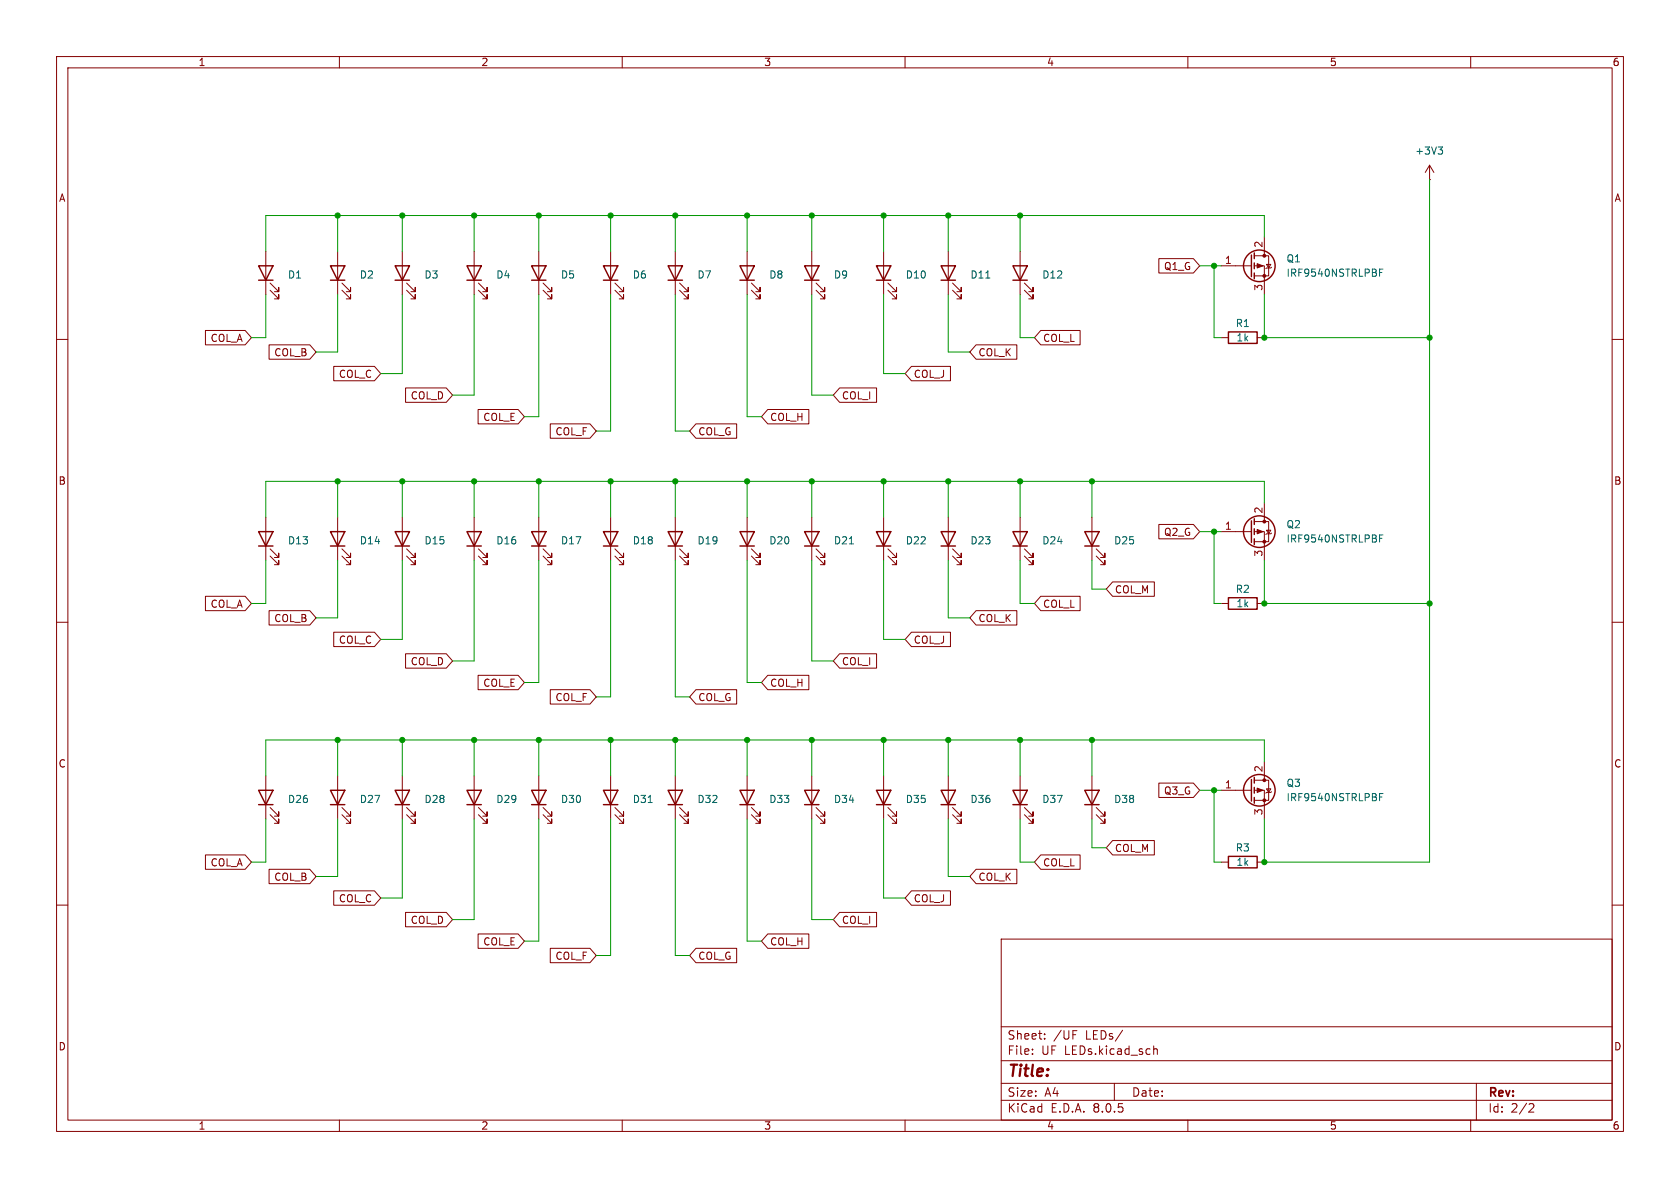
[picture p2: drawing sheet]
<svg xmlns="http://www.w3.org/2000/svg" width="297mm" height="210mm" viewBox="0 0 297 210" stroke-linecap="round" stroke-linejoin="round" font-family="sans-serif">
<g fill="none" stroke="#840000" stroke-width=".18">
<path d="M10 10h277v190h-277zM12 12h273v186h-273zM60 10v2M110 10v2M160 10v2M210 10v2M260 10v2M252.7 31.8h.1M252.7 29.2l-.7 1.3M252.7 29.2v2.6M252.7 29.2l.8 1.3M10 60h2"/>
<path d="M36.3 58.4h7l1.1 1.3-1.1 1.3h-7zM47 44.5v7.6M47.8 51.3l1.5 1.5v-.7v.7h-.8M47.8 50l1.5 1.6v-.8v.8h-.8M59.7 44.5v7.6M60.5 51.3l1.5 1.5v-.7v.7h-.8M60.5 50l1.5 1.6v-.8v.8h-.8M71.1 44.5v7.6M71.9 51.3l1.5 1.5v-.7v.7h-.8M71.9 50l1.5 1.6v-.8v.8h-.8M83.8 44.5v7.6M84.6 51.3l1.5 1.5v-.7v.7h-.8"/>
<path d="M84.6 50l1.5 1.6v-.8v.8h-.8M95.2 44.5v7.6M96 51.3l1.5 1.5v-.7v.7h-.7M96 50l1.5 1.6v-.8v.8h-.7M107.9 44.5v7.6M108.7 51.3l1.5 1.5v-.7v.7h-.7M108.7 50l1.5 1.6v-.8v.8h-.7M119.4 44.5v7.6M120.1 51.3l1.6 1.5v-.7v.7h-.8M120.1 50l1.6 1.6v-.8v.8h-.8M132.1 44.5v7.6M132.8 51.3l1.6 1.5v-.7v.7h-.8"/>
<path d="M132.8 50l1.6 1.6v-.8v.8h-.8M143.5 44.5v7.6M144.3 51.3l1.5 1.5v-.7v.7h-.8M144.3 50l1.5 1.6v-.8v.8h-.8M156.2 44.5v7.6M157 51.3l1.5 1.5v-.7v.7h-.8M157 50l1.5 1.6v-.8v.8h-.8M167.6 44.5v7.6M168.4 51.3l1.5 1.5v-.7v.7h-.7M168.4 50l1.5 1.6v-.8v.8h-.7M180.3 44.5v7.6M181.1 51.3l1.5 1.5v-.7v.7h-.7"/>
<path d="M181.1 50l1.5 1.6v-.8v.8h-.7M184 58.4h6.9v2.6h-6.9l-1.1-1.3zM204.9 45.7h6.1l1.1 1.3-1.1 1.3h-6.1zM215.9 59.7h1.3M215.9 47h5.3M221.7 47h1.8v5.1M221.7 45.2h2.6v3.6h-2.6M222.2 59.7h1.3M223.5 41.9v3.3M223.9 46.7h.8l-.4 .7zM224.8 47.2l-.1 .2h-.8l-.1 .1M285 60h2"/>
<path d="M47.6 61h7.2l1.1 1.2-1.1 1.3h-7.2zM59 64.8h7.2l1.1 1.2-1.1 1.3h-7.2zM71.7 68.6h7.2l1.1 1.3-1.1 1.2h-7.2zM84.5 72.4h7.1l1.1 1.3-1.1 1.2h-7.1zM97.3 74.9h7l1.1 1.3-1.1 1.3h-7zM123 74.9h7.2v2.6h-7.2l-1.1-1.3zM135.7 72.4h7.3v2.5h-7.3l-1.1-1.2zM148.4 68.6h6.6v2.5h-6.6l-1.1-1.2zM161.1 64.8h6.9v2.5h-6.9l-1.1-1.3zM172.6 61h7.2v2.5h-7.2l-1.2-1.3zM47 91.4v7.7M47.8 98.3l1.5 1.5v-.7v.7h-.8"/>
<path d="M47.8 97l1.5 1.6v-.8v.8h-.8M59.7 91.4v7.7M60.5 98.3l1.5 1.5v-.7v.7h-.8M60.5 97l1.5 1.6v-.8v.8h-.8M71.1 91.4v7.7M71.9 98.3l1.5 1.5v-.7v.7h-.8M71.9 97l1.5 1.6v-.8v.8h-.8M83.8 91.4v7.7M84.6 98.3l1.5 1.5v-.7v.7h-.8M84.6 97l1.5 1.6v-.8v.8h-.8M95.2 91.4v7.7M96 98.3l1.5 1.5v-.7v.7h-.7"/>
<path d="M96 97l1.5 1.6v-.8v.8h-.7M107.9 91.4v7.7M108.7 98.3l1.5 1.5v-.7v.7h-.7M108.7 97l1.5 1.6v-.8v.8h-.7M119.4 91.4v7.7M120.1 98.3l1.6 1.5v-.7v.7h-.8M120.1 97l1.6 1.6v-.8v.8h-.8M132.1 91.4v7.7M132.8 98.3l1.6 1.5v-.7v.7h-.8M132.8 97l1.6 1.6v-.8v.8h-.8M143.5 91.4v7.7M144.3 98.3l1.5 1.5v-.7v.7h-.8"/>
<path d="M144.3 97l1.5 1.6v-.8v.8h-.8M156.2 91.4v7.7M157 98.3l1.5 1.5v-.7v.7h-.8M157 97l1.5 1.6v-.8v.8h-.8M167.6 91.4v7.7M168.4 98.3l1.5 1.5v-.7v.7h-.7M168.4 97l1.5 1.6v-.8v.8h-.7M180.3 91.4v7.7M181.1 98.3l1.5 1.5v-.7v.7h-.7M181.1 97l1.5 1.6v-.8v.8h-.7M193 91.4v7.7M193.8 98.3l1.5 1.5v-.7v.7h-.7"/>
<path d="M193.8 97l1.5 1.6v-.8v.8h-.7M204.9 92.7h6.1l1.1 1.3-1.1 1.3h-6.1zM215.9 94h5.3M221.7 94h1.8v5.1M221.7 92.2h2.6v3.6h-2.6M223.5 88.9v3.3M223.9 93.7h.8l-.4 .7zM224.8 94.2l-.1 .2h-.8l-.1 .1M10 110h2M36.3 105.4h7l1.1 1.3-1.1 1.3h-7zM47.6 107.9h7.2l1.1 1.3-1.1 1.3h-7.2zM59 111.8h7.2l1.1 1.2-1.1 1.3h-7.2z"/>
<path d="M71.7 115.6h7.2l1.1 1.2-1.1 1.3h-7.2zM84.5 119.4h7.1l1.1 1.3-1.1 1.2h-7.1zM135.7 119.4h7.3v2.5h-7.3l-1.1-1.2zM148.4 115.6h6.6v2.5h-6.6l-1.1-1.3zM161.1 111.8h6.9v2.5h-6.9l-1.1-1.3zM172.6 107.9h7.2v2.6h-7.2l-1.2-1.3zM184 105.4h6.9v2.6h-6.9l-1.1-1.3zM196.7 102.9h7.4v2.5h-7.4l-1.1-1.3zM215.9 106.7h1.3M222.2 106.7h1.3M285 110h2M47 137.2v7.6"/>
<path d="M59.7 137.2v7.6M71.1 137.2v7.6M83.8 137.2v7.6M95.2 137.2v7.6M97.3 121.9h7l1.1 1.3-1.1 1.3h-7zM107.9 137.2v7.6M119.4 137.2v7.6M123 121.9h7.2v2.6h-7.2l-1.1-1.3zM132.1 137.2v7.6M143.5 137.2v7.6M156.2 137.2v7.6M167.6 137.2v7.6"/>
<path d="M180.3 137.2v7.6M193 137.2v7.6M204.9 138.4h6.1l1.1 1.3-1.1 1.3h-6.1zM215.9 139.7h5.3M221.7 139.7h1.8v5.1M221.7 137.9h2.6v3.6h-2.6M223.5 134.6v3.3M223.9 139.4h.8l-.4 .7zM224.8 140l-.1 .1h-.8l-.1 .1M10 160h2M36.3 151.1h7l1.1 1.3-1.1 1.3h-7zM47.6 153.7h7.2l1.1 1.2-1.1 1.3h-7.2z"/>
<path d="M47.8 144l1.5 1.5v-.7v.7h-.8M47.8 142.7l1.5 1.6v-.8v.8h-.8M59 157.5h7.2l1.1 1.3-1.1 1.2h-7.2zM60.5 144l1.5 1.5v-.7v.7h-.8M60.5 142.7l1.5 1.6v-.8v.8h-.8M71.9 144l1.5 1.5v-.7v.7h-.8M71.9 142.7l1.5 1.6v-.8v.8h-.8M84.6 144l1.5 1.5v-.7v.7h-.8M84.6 142.7l1.5 1.6v-.8v.8h-.8M96 144l1.5 1.5v-.7v.7h-.7M96 142.7l1.5 1.6v-.8v.8h-.7M108.7 144l1.5 1.5v-.7v.7h-.7"/>
<path d="M108.7 142.7l1.5 1.6v-.8v.8h-.7M120.1 144l1.6 1.5v-.7v.7h-.8M120.1 142.7l1.6 1.6v-.8v.8h-.8M132.8 144l1.6 1.5v-.7v.7h-.8M132.8 142.7l1.6 1.6v-.8v.8h-.8M144.3 144l1.5 1.5v-.7v.7h-.8M144.3 142.7l1.5 1.6v-.8v.8h-.8M157 144l1.5 1.5v-.7v.7h-.8M157 142.7l1.5 1.6v-.8v.8h-.8M161.1 157.5h6.9v2.5h-6.9l-1.1-1.2zM168.4 144l1.5 1.5v-.7v.7h-.7M168.4 142.7l1.5 1.6v-.8v.8h-.7"/>
<path d="M172.6 153.7h7.2v2.5h-7.2l-1.2-1.3zM181.1 144l1.5 1.5v-.7v.7h-.7M181.1 142.7l1.5 1.6v-.8v.8h-.7M184 151.1h6.9v2.6h-6.9l-1.1-1.3zM193.8 144l1.5 1.5v-.7v.7h-.7M193.8 142.7l1.5 1.6v-.8v.8h-.7M196.7 148.6h7.4v2.5h-7.4l-1.1-1.2zM215.9 152.4h1.3M222.2 152.4h1.3M285 160h2M71.7 161.3h7.2l1.1 1.3-1.1 1.2h-7.2zM84.5 165.1h7.1l1.1 1.3-1.1 1.2h-7.1z"/>
<path d="M97.3 167.6h7l1.1 1.3-1.1 1.3h-7zM123 167.6h7.2v2.6h-7.2l-1.1-1.3zM135.7 165.1h7.3v2.5h-7.3l-1.1-1.2zM148.4 161.3h6.6v2.5h-6.6l-1.1-1.2zM177 166h108v32h-108zM60 198v2M110 198v2M160 198v2M177 194.5h108M177 191.5h108M177 187.5h108M177 181.5h108"/>
<path d="M182.5 186.3v.1M182.5 185.5v.1M184.7 183.6v.1M184.7 182.8v.1M189.7 182.2h.7M197 191.5v3M198.5 182.1l-1.3 2M204 184.9v1.5M204 185.5l.2-.1 .3 .1 .1 .9M210 198v2M260 198v2M261 191.5v6.5"/>
<path d="M270.5 195.1l.5 .1 .2 .3-1 1.1h1"/>
</g>
<g fill="none" stroke="#840000" stroke-width=".25">
<path d="M45.7 47h2.6l-1.3 2.5zM45.7 49.5h2.6M58.4 47h2.6l-1.3 2.5zM58.4 49.5h2.6M69.8 47h2.6l-1.3 2.5zM69.8 49.5h2.6M82.5 47h2.6l-1.3 2.5zM82.5 49.5h2.6M94 47h2.5l-1.3 2.5zM94 49.5h2.5M106.7 47h2.5l-1.3 2.5zM106.7 49.5h2.5"/>
<path d="M118.1 47h2.5l-1.2 2.5zM118.1 49.5h2.5M130.8 47h2.5l-1.2 2.5zM130.8 49.5h2.5M142.2 47h2.6l-1.3 2.5zM142.2 49.5h2.6M154.9 47h2.6l-1.3 2.5zM154.9 49.5h2.6M166.4 47h2.5l-1.3 2.5zM166.4 49.5h2.5M179.1 47h2.5l-1.3 2.5zM179.1 49.5h2.5"/>
<path d="M217.2 58.7h5v2h-5zM221.2 45.1v3.8M221.7 44.7v1M221.7 46.5v1M221.7 48.3v1M45.7 94h2.6l-1.3 2.5zM45.7 96.5h2.6M58.4 94h2.6l-1.3 2.5zM58.4 96.5h2.6M69.8 94h2.6l-1.3 2.5zM69.8 96.5h2.6M82.5 94h2.6l-1.3 2.5z"/>
<path d="M82.5 96.5h2.6M94 94h2.5l-1.3 2.5zM94 96.5h2.5M106.7 94h2.5l-1.3 2.5zM106.7 96.5h2.5M118.1 94h2.5l-1.2 2.5zM118.1 96.5h2.5M130.8 94h2.5l-1.2 2.5zM130.8 96.5h2.5M142.2 94h2.6l-1.3 2.5zM142.2 96.5h2.6M154.9 94h2.6l-1.3 2.5z"/>
<path d="M154.9 96.5h2.6M166.4 94h2.5l-1.3 2.5zM166.4 96.5h2.5M179.1 94h2.5l-1.3 2.5zM179.1 96.5h2.5M191.8 94h2.5l-1.3 2.5zM191.8 96.5h2.5M221.2 92.1v3.8M221.7 91.7v1M221.7 93.5v1M221.7 95.3v1M217.2 105.7h5v2h-5z"/>
<path d="M45.7 139.7h2.6l-1.3 2.5zM58.4 139.7h2.6l-1.3 2.5zM69.8 139.7h2.6l-1.3 2.5zM82.5 139.7h2.6l-1.3 2.5zM94 139.7h2.5l-1.3 2.5zM106.7 139.7h2.5l-1.3 2.5zM118.1 139.7h2.5l-1.2 2.5zM130.8 139.7h2.5l-1.2 2.5zM142.2 139.7h2.6l-1.3 2.5zM154.9 139.7h2.6l-1.3 2.5zM166.4 139.7h2.5l-1.3 2.5zM179.1 139.7h2.5l-1.3 2.5z"/>
<path d="M191.8 139.7h2.5l-1.3 2.5zM221.2 137.8v3.8M221.7 137.4v1M221.7 139.2v1M45.7 142.2h2.6M58.4 142.2h2.6M69.8 142.2h2.6M82.5 142.2h2.6M94 142.2h2.5M106.7 142.2h2.5M118.1 142.2h2.5M130.8 142.2h2.5"/>
<path d="M142.2 142.2h2.6M154.9 142.2h2.6M166.4 142.2h2.5M179.1 142.2h2.5M191.8 142.2h2.5M217.2 151.4h5v2h-5zM221.7 141v1"/>
<circle cx="222.6" cy="47" r="2.79"/>
<circle cx="222.6" cy="94" r="2.79"/>
<circle cx="222.6" cy="139.7" r="2.79"/>
</g>
<g fill="#840000" stroke="#840000" stroke-width=".18">
<path d="M222.2 139.3l1.1 .4-1.1 .4z"/>
<path d="M222.2 46.6l1.1 .4-1.1 .4z"/>
<path d="M222.2 93.6l1.1 .4-1.1 .4z"/>
<circle cx="223.5" cy="141.5" r=".25"/>
<circle cx="223.5" cy="137.9" r=".25"/>
<circle cx="223.5" cy="48.8" r=".25"/>
<circle cx="223.5" cy="45.2" r=".25"/>
<circle cx="223.5" cy="95.8" r=".25"/>
<circle cx="223.5" cy="92.2" r=".25"/>
</g>
<path d="M254.2 26h.8l-.4 .5M254.8 26.5l.2 .2v.3l-.2 .2M174.3 49.2h.7M243.9 48.2h.4M243.9 47.6h.6M150.2 96.1h.7M243.9 95.2h.4M243.9 94.6h.6M114.6 141.9h.7M243.9 140.9h.4M243.9 140.3h.6" fill="none" stroke="#006464" stroke-width=".18"/>
<g fill="none" stroke="#009600" stroke-width=".18">
<path d="M59.7 38.1v6.4M71.1 38.1v6.4M83.8 38.1v6.4M95.2 38.1v6.4M107.9 38.1v6.4M119.4 38.1v6.4M132.1 38.1v6.4M143.5 38.1v6.4M156.2 38.1v6.4M167.6 38.1v6.4M180.3 38.1v6.4M252.7 31.8v120.6h-29.2v-7.6"/>
<path d="M47 52.1v7.6h-2.6M59.7 52.1v10.1h-3.8M71.1 52.1v13.9h-3.8M83.8 52.1v17.8h-3.8M95.2 52.1v21.6h-2.5M107.9 52.1v24.1h-2.5M119.4 52.1v24.1h2.5M132.1 52.1v21.6h2.5M143.5 52.1v17.8h3.8M156.2 52.1v13.9h3.8M167.6 52.1v10.1h3.8M180.3 52.1v7.6h2.6"/>
<path d="M212.1 47h3.8M214.6 47v12.7h1.3M223.5 41.9v-3.8h-176.5v6.4M223.5 52.1v7.6h29.2M47 99.1v7.6h-2.6M59.7 99.1v10.1h-3.8M59.7 85.1v6.3M71.1 85.1v6.3M71.1 99.1v13.9h-3.8M83.8 85.1v6.3M83.8 99.1v17.7h-3.8M95.2 85.1v6.3"/>
<path d="M95.2 99.1v21.6h-2.5M107.9 85.1v6.3M107.9 99.1v24.1h-2.5M119.4 85.1v6.3M119.4 99.1v24.1h2.5M132.1 85.1v6.3M132.1 99.1v21.6h2.5M143.5 85.1v6.3M143.5 99.1v17.7h3.8M156.2 85.1v6.3M156.2 99.1v13.9h3.8M167.6 85.1v6.3"/>
<path d="M167.6 99.1v10.1h3.8M180.3 85.1v6.3M180.3 99.1v7.6h2.6M193 85.1v6.3M193 99.1v5h2.6M212.1 94h3.8M214.6 94v12.7h1.3M223.5 88.9v-3.8h-176.5v6.3M223.5 99.1v7.6h29.2M59.7 130.8v6.4M71.1 130.8v6.4M83.8 130.8v6.4"/>
<path d="M95.2 130.8v6.4M107.9 130.8v6.4M119.4 130.8v6.4M132.1 130.8v6.4M143.5 130.8v6.4M156.2 130.8v6.4M167.6 130.8v6.4M180.3 130.8v6.4M193 130.8v6.4M212.1 139.7h3.8M214.6 139.7v12.7h1.3M223.5 134.6v-3.8h-176.5v6.4"/>
<path d="M47 144.8v7.6h-2.6M59.7 144.8v10.1h-3.8M71.1 144.8v14h-3.8M83.8 144.8v17.8h-3.8M95.2 144.8v21.6h-2.5M107.9 144.8v24.1h-2.5M119.4 144.8v24.1h2.5M132.1 144.8v21.6h2.5M143.5 144.8v17.8h3.8M156.2 144.8v14h3.8M167.6 144.8v10.1h3.8M180.3 144.8v7.6h2.6"/>
<path d="M193 144.8v5.1h2.6"/>
</g>
<g fill="#009600" stroke="#009600" stroke-width=".18">
<circle cx="156.2" cy="38.1" r=".46"/>
<circle cx="143.5" cy="38.1" r=".46"/>
<circle cx="132.1" cy="38.1" r=".46"/>
<circle cx="119.4" cy="38.1" r=".46"/>
<circle cx="214.6" cy="94" r=".46"/>
<circle cx="214.6" cy="47" r=".46"/>
<circle cx="252.7" cy="59.7" r=".46"/>
<circle cx="252.7" cy="106.7" r=".46"/>
<circle cx="223.5" cy="106.7" r=".46"/>
<circle cx="223.5" cy="59.7" r=".46"/>
<circle cx="143.5" cy="130.8" r=".46"/>
<circle cx="132.1" cy="130.8" r=".46"/>
<circle cx="132.1" cy="85.1" r=".46"/>
<circle cx="143.5" cy="85.1" r=".46"/>
<circle cx="167.6" cy="130.8" r=".46"/>
<circle cx="156.2" cy="130.8" r=".46"/>
<circle cx="180.3" cy="130.8" r=".46"/>
<circle cx="214.6" cy="139.7" r=".46"/>
<circle cx="193" cy="130.8" r=".46"/>
<circle cx="223.5" cy="152.4" r=".46"/>
<circle cx="156.2" cy="85.1" r=".46"/>
<circle cx="167.6" cy="85.1" r=".46"/>
<circle cx="180.3" cy="38.1" r=".46"/>
<circle cx="193" cy="85.1" r=".46"/>
<circle cx="180.3" cy="85.1" r=".46"/>
<circle cx="167.6" cy="38.1" r=".46"/>
<circle cx="119.4" cy="85.1" r=".46"/>
<circle cx="83.8" cy="130.8" r=".46"/>
<circle cx="71.1" cy="130.8" r=".46"/>
<circle cx="59.7" cy="130.8" r=".46"/>
<circle cx="95.2" cy="130.8" r=".46"/>
<circle cx="107.9" cy="38.1" r=".46"/>
<circle cx="95.2" cy="38.1" r=".46"/>
<circle cx="83.8" cy="38.1" r=".46"/>
<circle cx="59.7" cy="85.1" r=".46"/>
<circle cx="59.7" cy="38.1" r=".46"/>
<circle cx="71.1" cy="38.1" r=".46"/>
<circle cx="83.8" cy="85.1" r=".46"/>
<circle cx="95.2" cy="85.1" r=".46"/>
<circle cx="107.9" cy="85.1" r=".46"/>
<circle cx="119.4" cy="130.8" r=".46"/>
<circle cx="107.9" cy="130.8" r=".46"/>
<circle cx="71.1" cy="85.1" r=".46"/>
</g>
<text font-size="2.8" fill="#840000" x="178" y="190.9">Title:</text>
<g font-size="2.1" fill="#840000">
<text x="178" y="184">Sheet:</text>
<text x="186.2" y="184">/UF</text>
<text x="192" y="184">LEDs/</text>
<text x="178" y="186.7">File:</text>
<text x="184.1" y="186.7">UF LEDs.kicad_sch</text>
<text x="178" y="196.9">KiCad</text>
<text x="178" y="194.1">Size:</text>
<text x="184.7" y="194.1">A4</text>
<text x="185.7" y="196.9">E.D.A.</text>
<text x="193.3" y="196.9">8.0.5</text>
<text x="200" y="194.1">Date:</text>
<text x="263" y="194.3">Rev:</text>
<text x="263" y="196.9">Id:</text>
<text x="267.1" y="196.9">2/2</text>
</g>
<g font-size="1.8" fill="#840000">
<text x="35" y="11.9">1</text>
<text x="85" y="11.9">2</text>
<text x="135" y="11.9">3</text>
<text x="185" y="11.9">4</text>
<text x="235" y="11.9">5</text>
<text x="285" y="11.9">6</text>
<text x="10.3" y="35.9">A</text>
<text x="285.3" y="35.9">A</text>
<text x="205.7" y="47.9">Q1_G</text>
<text x="37.1" y="60.6">COL_A</text>
<text x="48.4" y="63.2">COL_B</text>
<text x="172.9" y="63.2">COL_K</text>
<text x="184.3" y="60.6">COL_L</text>
<text x="59.8" y="67">COL_C</text>
<text x="72.5" y="70.8">COL_D</text>
<text x="148.7" y="70.8">COL_I</text>
<text x="161.4" y="67">COL_J</text>
<text x="85.3" y="74.6">COL_E</text>
<text x="98.1" y="77.2">COL_F</text>
<text x="123.3" y="77.2">COL_G</text>
<text x="136" y="74.6">COL_H</text>
<text x="10.3" y="85.9">B</text>
<text x="285.3" y="85.9">B</text>
<text x="205.7" y="94.9">Q2_G</text>
<text x="37.1" y="107.6">COL_A</text>
<text x="184.3" y="107.6">COL_L</text>
<text x="197" y="105.1">COL_M</text>
<text x="48.4" y="110.2">COL_B</text>
<text x="59.8" y="114">COL_C</text>
<text x="161.4" y="114">COL_J</text>
<text x="172.9" y="110.2">COL_K</text>
<text x="72.5" y="117.8">COL_D</text>
<text x="148.7" y="117.8">COL_I</text>
<text x="85.3" y="121.6">COL_E</text>
<text x="98.1" y="124.1">COL_F</text>
<text x="123.3" y="124.1">COL_G</text>
<text x="136" y="121.6">COL_H</text>
<text x="10.3" y="135.9">C</text>
<text x="285.3" y="135.9">C</text>
<text x="205.7" y="140.7">Q3_G</text>
<text x="37.1" y="153.4">COL_A</text>
<text x="48.4" y="155.9">COL_B</text>
<text x="172.9" y="155.9">COL_K</text>
<text x="184.3" y="153.4">COL_L</text>
<text x="197" y="150.8">COL_M</text>
<text x="59.8" y="159.7">COL_C</text>
<text x="161.4" y="159.7">COL_J</text>
<text x="72.5" y="163.5">COL_D</text>
<text x="85.3" y="167.3">COL_E</text>
<text x="136" y="167.3">COL_H</text>
<text x="148.7" y="163.5">COL_I</text>
<text x="98.1" y="169.9">COL_F</text>
<text x="123.3" y="169.9">COL_G</text>
<text x="10.3" y="185.9">D</text>
<text x="285.3" y="185.9">D</text>
<text x="35" y="199.9">1</text>
<text x="85" y="199.9">2</text>
<text x="135" y="199.9">3</text>
<text x="185" y="199.9">4</text>
<text x="235" y="199.9">5</text>
<text x="285" y="199.9">6</text>
</g>
<g font-size="1.8" fill="#006464">
<text x="250.1" y="27.5">+3V3</text>
<text x="227.3" y="46.6">Q1</text>
<text x="50.8" y="49.4">D1</text>
<text x="63.5" y="49.4">D2</text>
<text x="74.9" y="49.4">D3</text>
<text x="87.6" y="49.4">D4</text>
<text x="99.1" y="49.4">D5</text>
<text x="111.8" y="49.4">D6</text>
<text x="123.2" y="49.4">D7</text>
<text x="135.9" y="49.4">D8</text>
<text x="147.3" y="49.4">D9</text>
<text x="160" y="49.4">D10</text>
<text x="171.5" y="49.4">D11</text>
<text x="184.2" y="49.4">D12</text>
<text x="227.3" y="49.1">IRF9540NSTRLPBF</text>
<text x="218.4" y="58">R1</text>
<text x="218.5" y="60.6">1k</text>
<text x="227.3" y="93.6">Q2</text>
<text x="50.8" y="96.4">D13</text>
<text x="63.5" y="96.4">D14</text>
<text x="74.9" y="96.4">D15</text>
<text x="87.6" y="96.4">D16</text>
<text x="99.1" y="96.4">D17</text>
<text x="111.8" y="96.4">D18</text>
<text x="123.2" y="96.4">D19</text>
<text x="135.9" y="96.4">D20</text>
<text x="147.3" y="96.4">D21</text>
<text x="160" y="96.4">D22</text>
<text x="171.5" y="96.4">D23</text>
<text x="184.2" y="96.4">D24</text>
<text x="196.9" y="96.4">D25</text>
<text x="227.3" y="96.1">IRF9540NSTRLPBF</text>
<text x="218.4" y="105">R2</text>
<text x="218.5" y="107.5">1k</text>
<text x="50.8" y="142.2">D26</text>
<text x="63.5" y="142.2">D27</text>
<text x="74.9" y="142.2">D28</text>
<text x="87.6" y="142.2">D29</text>
<text x="99.1" y="142.2">D30</text>
<text x="111.8" y="142.2">D31</text>
<text x="123.2" y="142.2">D32</text>
<text x="135.9" y="142.2">D33</text>
<text x="147.3" y="142.2">D34</text>
<text x="160" y="142.2">D35</text>
<text x="171.5" y="142.2">D36</text>
<text x="184.2" y="142.2">D37</text>
<text x="196.9" y="142.2">D38</text>
<text x="227.3" y="141.8">IRF9540NSTRLPBF</text>
<text x="227.3" y="139.3">Q3</text>
<text x="218.4" y="150.7">R3</text>
<text x="218.5" y="153.3">1k</text>
</g>
<g font-size="1.8" fill="#a90000">
<text x="216.5" y="46.7">1</text>
<text x="223.3" y="43.9" transform="rotate(-90 223.3 43.9)">2</text>
<text x="223.3" y="51.5" transform="rotate(-90 223.3 51.5)">3</text>
<text x="216.5" y="93.7">1</text>
<text x="223.3" y="90.9" transform="rotate(-90 223.3 90.9)">2</text>
<text x="223.3" y="98.5" transform="rotate(-90 223.3 98.5)">3</text>
<text x="223.3" y="136.6" transform="rotate(-90 223.3 136.6)">2</text>
<text x="216.5" y="139.4">1</text>
<text x="223.3" y="144.2" transform="rotate(-90 223.3 144.2)">3</text>
</g>
</svg>
